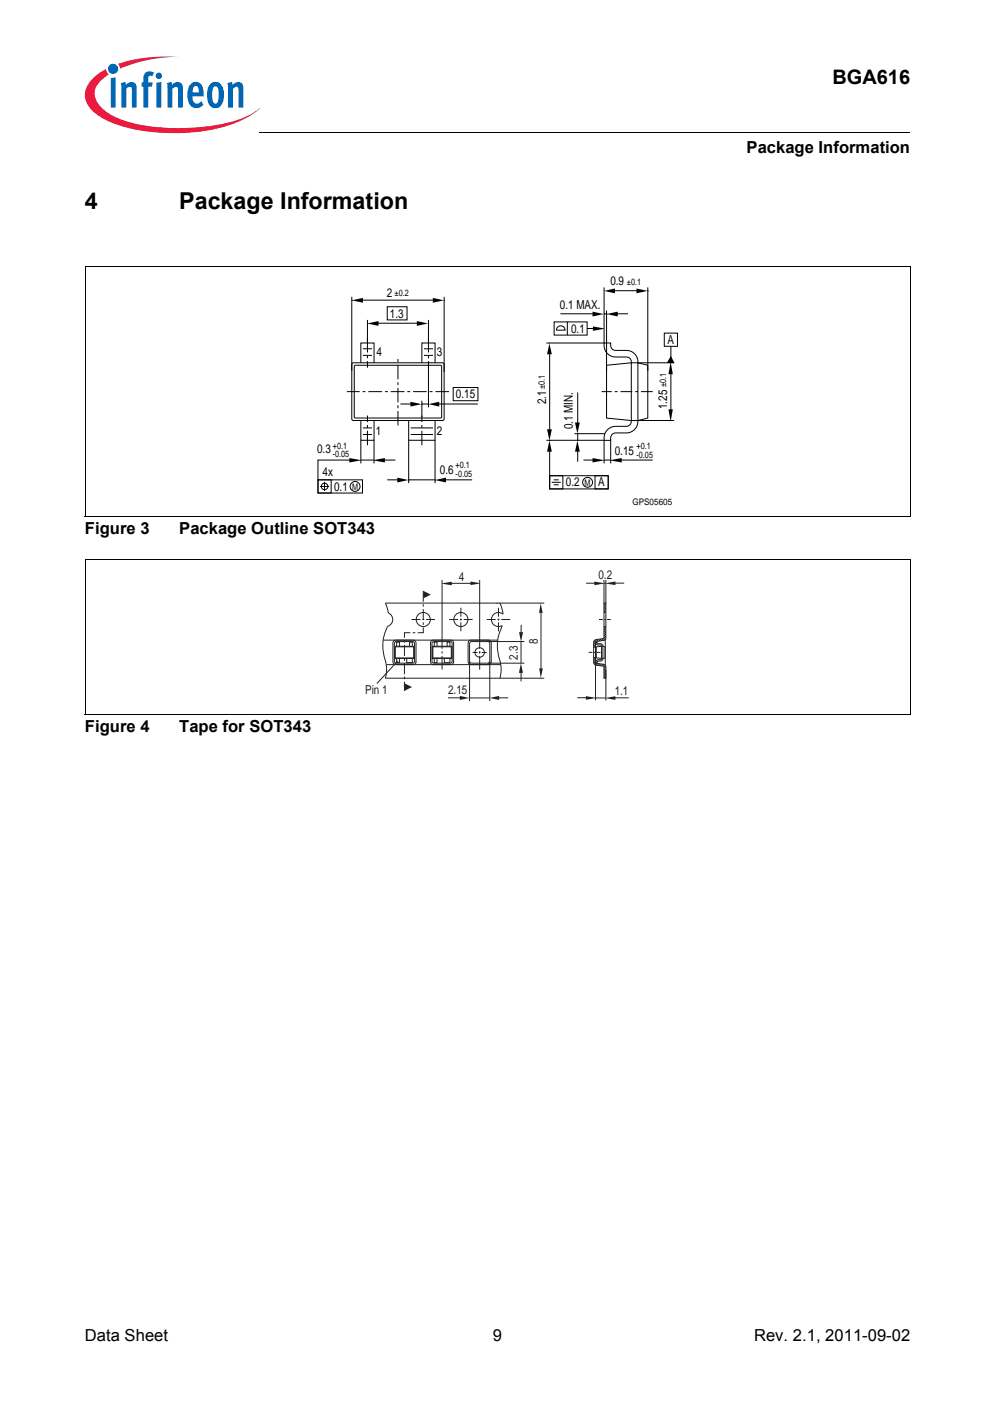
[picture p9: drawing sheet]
<svg xmlns="http://www.w3.org/2000/svg" width="210mm" height="297mm" viewBox="0 0 210 297" stroke-linecap="round" stroke-linejoin="round" font-family="sans-serif">
<circle cx="24" cy="14.6" r="1.09" fill="#0166b3"/>
<g fill="#ed1a40">
<path d="M25 13.6l.8-.3a32.7 32.7 0 0 1 12-1.2 32.2 32.2 0 0 0-11.7 2.2l-.7 .2z"/>
<path d="M19.4 16.9a11.2 11.2 0 0 1 3.1-2.3l.2 .7 .4 .5a5 5 0 0 0-3 4.2 6 6 0 0 0 3.4 4.3 31.7 31.7 0 0 0 16 2.8 31.9 31.9 0 0 0 14-3l1.6-1.2a18.8 18.8 0 0 1-9.4 4.4 42.6 42.6 0 0 1-20.9-.8 11.1 11.1 0 0 1-6.4-4.7 4.3 4.3 0 0 1 1-4.9z"/>
</g>
<g fill="#0166b3">
<path d="M23.5 16.5l1-.1v6.4h-1z"/>
<path d="M25.6 17.6l1-.2 .1 .6a1.22 1.22 0 0 1 1.5-.6 1.22 1.22 0 0 1 .8 1.3v4.1h-1l-.1-4.1a.42 .42 0 0 0-.6-.2l-.5 .4v3.9h-1z"/>
<path d="M30.9 15.4l.8-.3 .7 .2 .2 .1-.3 .8-.1-.1a.47 .47 0 0 0-.7 .2l-.1 1.2h1l-.2 .9h-.8v4.4h-1v-4.4h-.4v-.9h.4v-.7a1.77 1.77 0 0 1 .5-1.4z"/>
<path d="M35.4 17.6l1-.2 .1 .6a1.22 1.22 0 0 1 1.4-.6 1.22 1.22 0 0 1 .9 1.3v4.1h-1.1v-4.1a.42 .42 0 0 0-.6-.2l-.5 .4v3.9h-1.1z"/>
<path d="M48.2 17.6l1-.2 .1 .6a1.22 1.22 0 0 1 1.5-.6 1.22 1.22 0 0 1 .8 1.3v4.1h-1l-.1-4.1a.42 .42 0 0 0-.6-.2l-.5 .4v3.9h-1z"/>
<path d="M33 16.1a.7 .7 0 0 1 1.4 0 .7 .7 0 0 1-1.4 0zM33.2 17.5l1-.1v5.4h-1z"/>
<path d="M40.5 17.7a1.6 1.6 0 0 1 1.7-.2 1.6 1.6 0 0 1 .9 1.5l.1 1.4h-2.4a1.09 1.09 0 0 0 .3 1.2 1.09 1.09 0 0 0 1.1 .2l.5-.4 .4 .8a1.88 1.88 0 0 1-2.2 .6 1.88 1.88 0 0 1-1.1-2v-1.6l.2-.8zM41.1 18.4l-.3 1.2h1.4l-.1-.7a.58 .58 0 0 0-.4-.6 .58 .58 0 0 0-.6 .1z"/>
<path d="M44.7 17.7a1.77 1.77 0 0 1 1.9 0 1.77 1.77 0 0 1 .9 1.7v1.3a1.96 1.96 0 0 1-2.4 2.1 2.94 2.94 0 0 1-1.2-3.2 2.79 2.79 0 0 1 .8-1.9zM45.3 18.4a4.3 4.3 0 0 0 0 3.5l.4 .1a1.54 1.54 0 0 0 .7-1.9v-.4a1.19 1.19 0 0 0-.7-1.4z"/>
</g>
<path d="M55 28v.1z" fill="#000"/>
<path d="M55 28h137.9" fill="none" stroke="#000" stroke-width=".21"/>
<path d="M18 29h46v5h-46z" fill="#fff"/>
<g fill="none" stroke="#000" stroke-width=".21">
<path d="M18 56.6h175M18 56.5v52.9M192.9 56.6v52.9M74.6 62.9v15.8M74.6 77.1l.3-.2 19.1 .1 .2 .3-.1 11.7-.3 .2-19-.1-.2-.3zM75.2 77.5h18.4v11.1h-18.4zM76.5 76.9v-4.2h2.8v4.2M76.7 63.6h15.4M76.9 73.9h2M76.9 75.3h2M77.9 67.8v4.9M80 68.5h8.7"/>
<path d="M82.1 65h4.2v2.8h-4.2zM89.4 76.9v-4.2h2.8v4.2M89.9 73.9h1.9M89.9 75.3h1.9M90.8 77.4v9M90.8 67.8v4.9M94.2 62.9v15.9M116.5 74.8v16.4M117.5 68.3h7v2.7h-7zM118.2 69.4a.92 .92 0 0 1 1-.2 .92 .92 0 0 1 .6 .8h-1.8zM118.8 66.5h7.2M120.3 68.3v2.7"/>
<path d="M124.5 69.6h1.8M128.1 60.9v11.8h-12.3M128.1 66.5h.5M128.6 77.4l5.2-.5h1.4l2.1 .5v11.2l-2.1 .6h-1.4l-5.2-.6zM128.6 65.8v12.9M130.2 61.6h5M130.7 66.5h2.5M133.8 77a1.06 1.06 0 0 0-1-1.3 4.6 4.6 0 0 1-3.8-.5 2.61 2.61 0 0 1-.9-2.5h1.4a1.18 1.18 0 0 0 1 1.6 4.7 4.7 0 0 1 3.8 .5 2.47 2.47 0 0 1 .9 2.3M133.8 76.9v12.2M135.2 76.9h7.7M135.2 76.9v12.3M137.3 60.9v17.8"/>
<path d="M140.8 70.6h2.8v2.8h-2.8zM142.2 73.4v2.6M142.2 79v8.1M74.4 97.5h-7v4.2M76.5 97.5h2.8M76.5 89.2v4.1h2.8v-4.1M76.5 93.3v4.9M76.9 90.7h2M76.9 92.1h2M79.3 93.3v4.9M81.4 97.5h2.4M84.9 85.7h2.4"/>
<path d="M86.6 89.2v4.1h5.6v-4.1M86.6 93.3v9.1M87.1 90.7h4.7M87.1 92.1h4.7M89.4 85.7h1.4M89.4 85v3.5M92.2 93.3v9.1M92.9 85.7h8.4M96.1 82.2h5.2v2.8h-5.2zM115.8 93.3h12.3v4.9M116.5 95.4v6.3M121.8 91.9h6.4"/>
<path d="M122.5 91.9v1.4M122.5 95.4v2.5M122.5 83.2v6.7M123.7 97.5h2.3M128.1 97.5h1.4M129.5 93.3v4.9M131.4 97.5h7M142.9 89.2h-7.7a2.46 2.46 0 0 1-2.4 2.6h-2.3a1.18 1.18 0 0 0-1 1.6h-1.4a2.53 2.53 0 0 1 2.4-3h2.3a1.06 1.06 0 0 0 1-1.2M18 109.4h174.9M67.4 101.7h9.5v2.8h-9.5zM67.4 101.7h2.8v2.8h-2.8zM67.9 103.1h1.9"/>
<path d="M68.8 102.2v1.9M82.1 101.7h2.5M86.6 101.7h5.6M93.5 101.7h6.6M116.5 100.9h12.5v2.8h-12.5zM116.5 100.9h2.8v2.8h-2.8zM117 102.3h1.9M117.4 101.7h1.1M117.4 102.8h1.1M126.2 100.9h2.8v2.8h-2.8z"/>
<circle cx="68.8" cy="103.1" r=".7"/>
<circle cx="75.3" cy="103.1" r="1.05"/>
<circle cx="124.6" cy="102.3" r="1.05"/>
</g>
<path d="M77.9 71.7v6.3M90.8 71.7v6.3M77.9 94.4v-6.3M84.4 90.2v-14.3M89.4 94.4v-6.3" fill="none" stroke="#000" stroke-width=".21" stroke-dasharray="3.1 .6 .6 .6" stroke-linecap="butt"/>
<path d="M95.2 83h-21.7" fill="none" stroke="#000" stroke-width=".21" stroke-dasharray="2.9 .6 .6 .6" stroke-linecap="butt"/>
<g fill="#000">
<path d="M74.6 63.7l2.4-.5v1zM77.9 68.6l2.4-.5v1zM88.4 68.1l2.4 .5-2.4 .5zM91.8 63.2l2.3 .5-2.3 .5zM116.5 72.8l.5 2.3h-1zM125.6 66.1l2.4 .5-2.4 .5zM125.7 69.2l2.4 .5-2.4 .4zM128.1 61.7l2.3-.5v1zM128.6 66.6l2.4-.5v1zM135 61.2l2.3 .5-2.3 .5zM142.1 77l.6 2.3h-1zM142.2 75.4l.8 1.6h-1.6z"/>
<path d="M74.1 97.1l2.3 .5-2.3 .5zM79.2 97.5l2.4-.4v1zM87 85.2l2.4 .5-2.4 .5zM90.8 85.7l2.3-.5v1zM116 91h1l-.5 2.4zM116.5 93.4l.5 2.4h-1zM121.9 89.6h1l-.5 2.4zM122.4 93.4l.5 2.4h-1zM125.6 97.1l2.4 .5-2.4 .5zM129.4 97.5l2.4-.4v1zM141.7 86.8h1l-.5 2.4zM84.2 101.3l2.4 .5-2.4 .5z"/>
<path d="M92.2 101.8l2.4-.5v1z"/>
</g>
<path d="M138.4 83h-10.8" fill="none" stroke="#000" stroke-width=".21" stroke-dasharray="2.5 .6 .6 .6" stroke-linecap="butt"/>
<g fill="none" stroke="#231f20" stroke-width=".21">
<path d="M81.7 127.9h24.3l.7 2.3a1.49 1.49 0 0 0-2.4 .6 1.49 1.49 0 0 0 1.4 2l.8-.2-.7 2-.3 1.6a13.5 13.5 0 0 0 .7 4.9v1.2l-.2 1.5h-24.3a7.7 7.7 0 0 0-.3-4.9l-.2-1a9.1 9.1 0 0 1 .9-5.1 1.49 1.49 0 0 0 1.2-1.3 1.49 1.49 0 0 0-1-1.5zM83.5 135.9l.4-.2h3.7a.6 .6 0 0 1 .6 .6v4a.6 .6 0 0 1-.6 .6h-3.7a.6 .6 0 0 1-.6-.6v-4zM83.7 136.2l.3-.2h3.5l.3 .2 .1 4-.2 .4h-3.7l-.3-.2zM83.7 137h4.1v2.6h-4.1zM83.8 139.6h.1M83.8 137.1h3.9v2.4h-3.9zM84.1 137v-.9h.6v.9M84.1 139.6v.9h.6v-.9M86.2 139.6v.9h1.2v-.9M86.8 137v-.9h.6v.9M87.7 139.6h.1M91.5 135.9l.4-.2h3.7a.6 .6 0 0 1 .6 .6v4a.6 .6 0 0 1-.6 .6h-3.7a.6 .6 0 0 1-.6-.6v-4z"/>
<path d="M91.6 136.2l.4-.2h3.5l.3 .2 .1 4-.2 .4h-3.7l-.4-.2zM91.7 137h4.1v2.6h-4.1zM91.7 139.6h.1M91.8 137.1h3.9v2.4h-3.9zM92.1 137v-.9h.6v.9M92.1 139.6v.9h.6v-.9M93.7 123v11.7M94.2 139.6v.9h1.2v-.9M94.8 137v-.9h.6v.9M95.2 123.7h5.1M95.6 139.6h.1M99.4 135.9l.4-.2h3.8a.6 .6 0 0 1 .6 .6v4a.6 .6 0 0 1-.6 .6h-3.8a.6 .6 0 0 1-.5-.6v-4z"/>
<path d="M99.6 136.2l.4-.2h3.4l.4 .2v4l-.2 .4h-3.6l-.4-.2zM101.7 123v11.7M105.3 128h.1M125.9 139.4h.4M125.9 137.2h.4M125.9 136.2l.4 .4M125.9 136.6l.4 .4M125.9 140l.4 .4M125.9 139.5l.4 .4M125.9 137l.2 .2M126 135.9l.3 .3M126.2 139.4l.1 .1"/>
<path d="M126.2 135.7l.3 .3M126.3 136.1h.3l.2 .4h.8l.2 .5v2.9l-.2 .2-.8 .1-.2 .3h-.3a.54 .54 0 0 1 .5-.6h.5l.2-.3v-2.6l-.2-.2h-.5a.54 .54 0 0 1-.5-.7zM126.4 137.1l1.4-.1 .5 .1v2.4l-.5 .1-1.4-.1zM126.5 135.6l.4 .3M126.9 135.5l.3 .4M127.3 135.5l.3 .3M127.6 135.4l.4 .4M128 135.4l.3 .3M128.1 132.8h.4M128.1 129.9h.4M128.1 127.9l.4 .4M128.1 128.3l.4 .4"/>
<path d="M128.1 128.7l.4 .4M128.1 129.2l.4 .4M128.1 132.9l.4 .4M128.1 133.3l.4 .4M128.1 133.8l.4 .4M128.1 134.2l.4 .4M128.1 134.6l.4 .4M128.1 135l.3 .4M128.1 129.6l.2 .3M128.1 123.7h.3M128.1 127.9h.4v7.4l-.1 .2-.4 .3-1.7 .3v4.3l.1 .2 1.6 .3 .4 .2 .1 2.7h-.4l-.1-2.5-1.9-.4-.2-.5v-4.5l.5-.3 1.5-.2 .2-.2zM128.3 135.7v5.3"/>
<path d="M128.4 132.8l.1 .1M128.4 127.9h.1M128.5 123v4.9M125.9 140.4l.6 .6M126.6 140.6l.4 .5M127 140.7l.5 .5M127.5 140.8l1 .9M128 140.9l.5 .4M128.1 143l.4 .4M128.1 143.4l.3 .4M128.1 142.6l.4 .4M128.1 142.1l.4 .4"/>
<path d="M128.1 141.7l.4 .4"/>
<circle cx="89.7" cy="131.3" r="1.49"/>
<circle cx="97.7" cy="131.3" r="1.49"/>
<circle cx="101.7" cy="138.3" r="1"/>
</g>
<path d="M127.3 138.3h-2.5M129.5 131.3h-2.5" fill="none" stroke="#231f20" stroke-width=".21" stroke-dasharray=".8 .3 .3 .3" stroke-linecap="butt"/>
<path d="M87.2 131.3h5M95.2 131.3h5M97.7 128.9v4.9M103.2 131.3h5M105.7 128.9v4.9" fill="none" stroke="#231f20" stroke-width=".21" stroke-dasharray="1.9 .4 .4 .4" stroke-linecap="butt"/>
<path d="M100.2 138.3h3" fill="none" stroke="#231f20" stroke-width=".21" stroke-dasharray="1.1 .3 .3 .3" stroke-linecap="butt"/>
<path d="M93.7 134.7v7.3M101.7 142v-7.3" fill="none" stroke="#231f20" stroke-width=".21" stroke-dasharray="2.9 .5 .5 .5" stroke-linecap="butt"/>
<g fill="#231f20">
<path d="M99.8 123.3l1.9 .4-1.9 .4z"/>
<path d="M93.8 123.7l2-.4v.8z"/>
</g>
<path d="M124.3 123.6h2M128.1 123v4.9" fill="none" stroke="#231f20" stroke-width=".21"/>
<path d="M126 123.3l2.1 .4-2.1 .4z" fill="#231f20"/>
<path d="M130.3 123.6h2" fill="none" stroke="#231f20" stroke-width=".21"/>
<path d="M128.5 123.6l2-.3v.8z" fill="#231f20"/>
<path d="M105.7 148h2.1" fill="none" stroke="#231f20" stroke-width=".21"/>
<path d="M97.5 147.6l2 .4-2 .4z" fill="#231f20"/>
<path d="M95 148h2.8M99.6 140.2v8.5M99.6 148h4.2M103.8 140.2v8.5" fill="none" stroke="#231f20" stroke-width=".21"/>
<path d="M103.8 148l2-.4v.8z" fill="#231f20"/>
<path d="M103.2 136h8M105.9 127.9h9.5M103.4 140.6h7.8M106 143.8h9.4" fill="none" stroke="#231f20" stroke-width=".21"/>
<path d="M110.5 140.6l.4 2.1h-.9z" fill="#231f20"/>
<path d="M110.5 142.4v2.1" fill="none" stroke="#231f20" stroke-width=".21"/>
<path d="M110 134h.9l-.4 2.1z" fill="#231f20"/>
<path d="M110.5 136.1v4.5M110.5 132.5v2.1" fill="none" stroke="#231f20" stroke-width=".21"/>
<path d="M114.3 141.7h.8l-.4 2z" fill="#231f20"/>
<path d="M114.7 129.1v13.3" fill="none" stroke="#231f20" stroke-width=".21"/>
<path d="M114.6 127.9l.5 2h-.8z" fill="#231f20"/>
<path d="M128.5 142v6.5" fill="none" stroke="#231f20" stroke-width=".21"/>
<path d="M128.4 148l2.1-.4v.8z" fill="#231f20"/>
<path d="M126.3 140.4v8.1" fill="none" stroke="#231f20" stroke-width=".21"/>
<path d="M124.2 147.6l2 .4-2 .4z" fill="#231f20"/>
<path d="M122.4 147.9h2.1M126.3 148h2.1M130.3 148h3" fill="none" stroke="#231f20" stroke-width=".21"/>
<path d="M89.7 125.3v8.8h-3.9v12.4" fill="none" stroke="#231f20" stroke-width=".21" stroke-dasharray="2.3 .5 .5 .5" stroke-linecap="butt"/>
<g fill="#231f20">
<path d="M89.7 125.3l1.6 .8-1.6 .8z"/>
<path d="M85.8 144.9l1.6 .8-1.6 .8z"/>
</g>
<path d="M81.3 135.7h24.2M81.9 140.9h24.3M84.4 140.1l-4.5 4.8" fill="none" stroke="#231f20" stroke-width=".21"/>
<path d="M18 118.7h175M18 118.6v32.8M192.9 118.7v32.7M18 151.4h174.9" fill="none" stroke="#000" stroke-width=".21"/>
<g font-size="4.9">
<text x="18" y="44.3">4</text>
<text x="38" y="44.3">Package Information</text>
</g>
<text font-size="4.2" x="176.5" y="17.8">BGA616</text>
<g font-size="3.5">
<text x="158.3" y="32.5">Package Information</text>
<text x="18" y="113.2">Figure 3</text>
<text x="38" y="113.2">Package Outline SOT343</text>
<text x="18" y="155.2">Figure 4</text>
<text x="38" y="155.2">Tape for SOT343</text>
<text x="18" y="284.4">Data Sheet</text>
<text x="104.5" y="284.4">9</text>
<text x="159.9" y="284.4">Rev. 2.1, 2011-09-02</text>
</g>
<g font-size="2.6">
<text x="82" y="62.9">2</text>
<text x="118.7" y="65.5">0.1 MAX.</text>
<text x="129.4" y="60.5">0.9</text>
<text x="82.7" y="67.3">1.3</text>
<text x="121.1" y="70.5">0.1</text>
<text x="79.8" y="75.5">4</text>
<text x="92.6" y="75.5">3</text>
<text x="141.5" y="73">A</text>
<text x="96.7" y="84.5">0.15</text>
<text x="115.8" y="85.7" transform="rotate(-90 115.8 85.7)">2.1</text>
<text x="141.5" y="86.7" transform="rotate(-90 141.5 86.7)">1.25</text>
<text x="79.7" y="92.3">1</text>
<text x="92.6" y="92.3">2</text>
<text x="121.5" y="91" transform="rotate(-90 121.5 91)">0.1 MIN.</text>
<text x="67.2" y="96.1">0.3</text>
<text x="68.4" y="100.9">4x</text>
<text x="93.3" y="100.5">0.6</text>
<text x="130.4" y="96.4">0.15</text>
<text x="70.8" y="104">0.1</text>
<text x="120" y="103.1">0.2</text>
<text x="126.9" y="103.1">A</text>
</g>
<g font-size="2.6" fill="#231f20">
<text x="97.3" y="123.2">4</text>
<text x="126.9" y="122.7">0.2</text>
<text x="114" y="136.5" transform="rotate(-90 114 136.5)">8</text>
<text x="109.8" y="139.9" transform="rotate(-90 109.8 139.9)">2.3</text>
<text x="77.4" y="147.2">Pin 1</text>
<text x="95" y="147.1">2.15</text>
<text x="130.3" y="147.3">1.1</text>
</g>
<g font-size="1.9">
<text x="83.7" y="62.7">±0.2</text>
<text x="132.9" y="60.3">±0.1</text>
<text x="115.5" y="82.5" transform="rotate(-90 115.5 82.5)">±0.1</text>
<text x="141.3" y="82.1" transform="rotate(-90 141.3 82.1)">±0.1</text>
<text x="70.6" y="95.1">+0.1</text>
<text x="135" y="95.1">+0.1</text>
<text x="70.6" y="96.8">-0.05</text>
<text x="96.6" y="99.3">+0.1</text>
<text x="96.6" y="101">-0.05</text>
<text x="135" y="97">-0.05</text>
<text x="74.6" y="103.8">M</text>
<text x="123.9" y="102.9">M</text>
<text x="134.1" y="107">GPS05605</text>
</g>
</svg>
